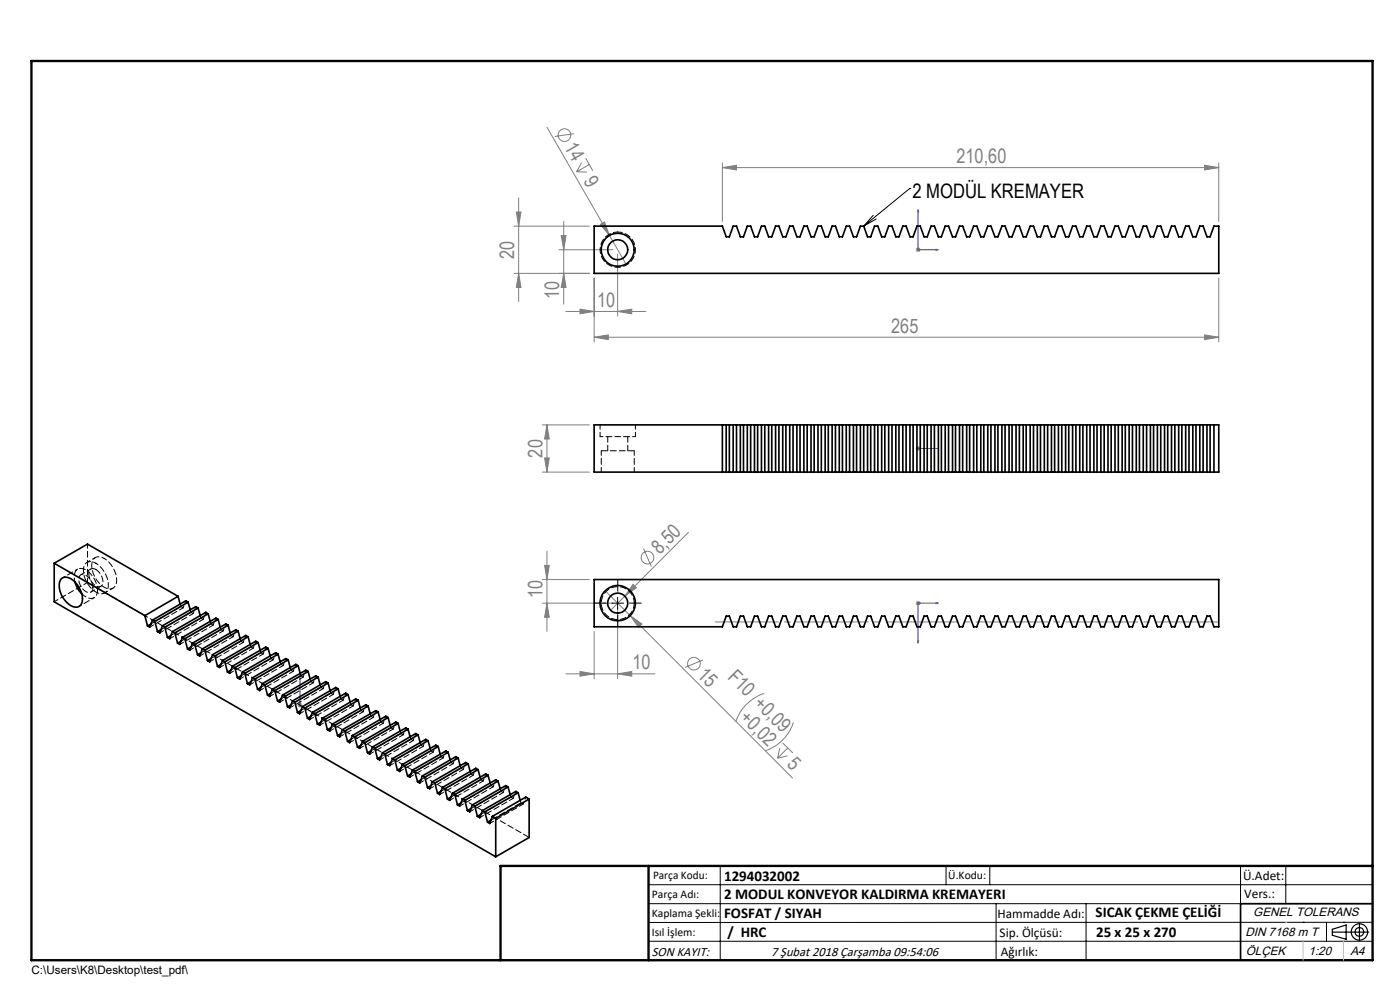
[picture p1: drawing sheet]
<svg xmlns="http://www.w3.org/2000/svg" width="297mm" height="210mm" viewBox="0 0 297 210" stroke-linecap="round" stroke-linejoin="round" font-family="sans-serif">
<g fill="none" stroke="#808080" stroke-width=".21">
<path d="M116 27l16.8 29M121.8 28.4l-4.1 .6M122.3 36.4l2.2 .1M123.4 34.5l-1.1 1.9M124.2 33.6l1.6 2.6M125 34.9l-2.7 1.5M153.2 35.6l3-.5v.9zM153.2 34.6v12.4M153.2 35.6h105.4M255.6 35.1l3 .5-3 .4zM258.6 34.6v12.4M109 48h16"/>
<path d="M109.5 45h1l-.5 3zM110 58l.5 3h-1zM110 42v22M118.6 53h11.4M119.1 50h1l-.5 3zM119.6 58l.5 3h-1zM119.6 47v17.5M125 58h-16M126 59v13.5M127.4 47.6l.8-.5 1.1 2.8zM131 54v13.1M194.3 53h1"/>
<path d="M194.4 52.6l.8 .7M194.8 52.5v1M195.2 52.6l-.8 .7M258.6 59v13.5M120.1 66.1h16.9M123 65.6l3 .5-3 .5zM126 71.5l3-.5v1zM126 71.5h132.6M131 66.1l3-.5v1zM255.6 71l3 .5-3 .5zM115 90.1h10M115.5 97.1h1l-.5 3z"/>
<path d="M116 90.1l.5 3h-1zM116 90.1v10M194.3 95.1h1M194.4 94.8l.8 .7M194.8 94.6v1M195.2 94.8l-.8 .7M115 100.1h10M115.5 119.9h1l-.5 3zM116 116.9v17M136.5 116.4l1.7 3.8M146.1 112.9l-16.6 16.6M115 127.9h15"/>
<path d="M115 122.9h10M116 127.9l.5 3h-1zM126 133.9v10.1M128.4 125.3l39.7 39.8M131 128.9v15.1M133.7 130.6l2.5 1.8-.7 .7zM134.3 124l.7 .7-2.5 1.8zM149.1 140l-3.8 1.6M194.3 127.9h1M194.4 127.6l.8 .7M194.8 127.5v.9M195.2 127.6l-.8 .7"/>
<path d="M63.1 149.6h1M63.3 149.3l.7 .7M63.6 149.1v1M64 149.3l-.7 .7M120.1 142.9h18.9M123 142.4l3 .5-3 .5zM131 142.9l3-.5v1zM162.1 147.1a9.4 9.4 0 0 0-6 6M165.4 158.7l-.4 2.1M166 157.6l2.2 2.1M167.1 158.7l-2.1 2.1M168.3 153.3a9.5 9.5 0 0 1-6 6"/>
<path d="M167.1 160.3l-2.1 .5"/>
<circle cx="119.7" cy="28.7" r="1.34"/>
<circle cx="137.4" cy="118.3" r="1.34"/>
<circle cx="147.2" cy="140.8" r="1.35"/>
</g>
<g fill="none" stroke="#000" stroke-width=".25">
<path d="M282.6 197.7h7.8M282.6 197.1l3-.9v3l-3-.8zM288.4 195.8v3.8M106.2 203.7h185"/>
<circle cx="288.4" cy="197.7" r="1.74"/>
<circle cx="288.4" cy="197.7" r=".93"/>
</g>
<g fill="none" stroke="#00f" stroke-width=".21">
<path d="M194.8 44.5v8.5h4.2M194.8 44.5l.1 .4h-.2zM198.6 52.9l.4 .1-.4 .1zM194.7 95.1h.2zM194.8 95.1h.1M194.8 95.1h4.2M199 95.1h-.4h.4M194.7 136h.2l-.1 .4zM198.6 127.8l.4 .1-.4 .1zM199 127.9h-4.2v8.5M63.6 142.7l.1 .4-.1-.1zM63.6 142.7v6.9l3 1.7"/>
<path d="M66.3 151.1l.3 .2-.3-.1z"/>
</g>
<g fill="none" stroke="#000" stroke-width=".21">
<path d="M193 40h.1M193 40l-9.8 8M185.2 45.7l-2 2.3M185.9 46.5l-2.7 1.5M129.8 127.9h2.5M131 126.7v2.5M137.6 187.7h153.6M137.6 191.7h153.6M137.6 199.7h153.6M152.8 183.7v20M200.7 183.7v4M210 183.7v4"/>
<path d="M211.3 191.7v12M230.4 191.7v12M263.2 183.7v20M272.8 183.7v8M276.4 195.6h.1M281.4 195.6v4.1M285 195.6h.1M291.2 195.6l-153.6 .1"/>
</g>
<path d="M291.2 191.7h-28v12" fill="none" stroke="#000" stroke-width=".35"/>
<path d="M6.7 12.9h284.5v190.8h-284.5zM137.6 183.7v20M291.2 183.7h-185v20" fill="none" stroke="#000" stroke-width=".5"/>
<path d="M276.4 199.7v4M285 199.7v4" fill="none" stroke="#c0c0c0" stroke-width=".21"/>
<path d="M272.8 195.6h.1" fill="none" stroke="#c0c0c0" stroke-width=".25"/>
<path d="M128.6 127.9h-2.5M131.1 125.4v-2.5M131.1 130.4v2.5M133.6 127.9h2.5" fill="none" stroke="#000" stroke-width=".21" stroke-dasharray="15.2 1.3 1.3 1.3"/>
<path d="M258.6 131.9h-106.9" fill="none" stroke="#808080" stroke-width=".21" stroke-dasharray="15.2 1.3 1.3 1.3" stroke-dashoffset="1.8"/>
<g fill="#00f">
<path d="M198.6 52.9l.4 .1-.4 .1zM194.8 44.5l.1 .4h-.2z"/>
<path d="M66.3 151.1l.3 .2-.3-.1zM63.6 142.7l.1 .4-.1-.1zM198.6 95.1h.4zM194.7 95.1h.2z"/>
<path d="M198.6 127.8v.2l.4-.1zM194.7 136l.1 .4 .1-.4z"/>
</g>
<g fill="#808080">
<path d="M127.4 47.6l.8-.5 1.1 2.8z"/>
<path d="M134.3 124l.7 .7-2.5 1.8z"/>
<path d="M133.7 130.6l2.5 1.8-.7 .7z"/>
<path d="M255.6 71l3 .5-3 .5zM126 71.5l3-.5v1zM255.6 35.1l3 .5-3 .4zM153.2 35.6l3-.5v.9zM131 66.1l3-.5v1zM123 65.6l3 .5-3 .5z"/>
<path d="M123 142.4l3 .5-3 .5zM131 142.9l3-.5v1z"/>
<path d="M110 58l.5 3h-1zM109.5 45h1l-.5 3zM115.5 97.1h1l-.5 3zM116 90.1l.5 3h-1zM116 127.9l.5 3h-1zM115.5 119.9h1l-.5 3z"/>
<path d="M119.1 50h1l-.5 3zM119.6 58l.5 3h-1z"/>
</g>
<g fill="none" stroke="#000" stroke-width=".35">
<path d="M126 48h27.2l.9 2.2h.6l.8-2.2h.7l.9 2.2h.6l.8-2.2h.7l.9 2.2h.6l.8-2.2h.7l.9 2.2h.6l.8-2.2h.7l.9 2.2h.6l.8-2.2h.7l.9 2.2h.6l.8-2.2h.7l.8 2.2h.7l.8-2.2h.7l.8 2.2h.7l.8-2.2h.7l.8 2.2h.7l.8-2.2h.7l.8 2.2h.7l.8-2.2h.7l.8 2.2h.7l.8-2.2h.7l.8 2.2h.7l.8-2.2h.7l.8 2.2h.7l.8-2.2h.7l.8 2.2h.7l.8-2.2h.7l.8 2.2h.7l.8-2.2h.7l.9 2.2h.6l.8-2.2h.7l.9 2.2h.6l.9-2.2h.6l.9 2.2h.6l.9-2.2h.6l.9 2.2h.6l.8-2.2h.7l.9 2.2h.6l.8-2.2h.7l.9 2.2h.6l.8-2.2h.8l.8 2.2h.6l.8-2.2h.8l.8 2.2h.6l.8-2.2h.7l.9 2.2h.6l.8-2.2h.7l.9 2.2h.6l.8-2.2h.7l.9 2.2h.6l.8-2.2h.7l.9 2.2h.6l.8-2.2h.7l.9 2.2h.6l.8-2.2h.7l.9 2.2h.6l.8-2.2h.7l.9 2.2h.6l.8-2.2h.7l.9 2.2h.6l.8-2.2h.7l.9 2.2h.6l.8-2.2h.7l.8 2.2h.7l.8-2.2h.7l.8 2.2h.7l.8-2.2h.7l.8 2.2h.7l.8-2.2h1.1v10h-132.6zM126 90.1h132.6v10h-132.6zM153.2 90.1v10M154.1 90.1v10M154.7 90.1v10M155.5 90.1v10M156.2 90.1v10M157.1 90.1v10M157.7 90.1v10M158.5 90.1v10M159.2 90.1v10M160.1 90.1v10"/>
<path d="M160.7 90.1v10M161.5 90.1v10M162.2 90.1v10M163.1 90.1v10M163.7 90.1v10M164.5 90.1v10M165.2 90.1v10M166.1 90.1v10M166.7 90.1v10M167.5 90.1v10M168.2 90.1v10M169.1 90.1v10"/>
<path d="M169.7 90.1v10M170.5 90.1v10M171.2 90.1v10M172 90.1v10M172.7 90.1v10M173.5 90.1v10M174.2 90.1v10M175 90.1v10M175.7 90.1v10M176.5 90.1v10M177.2 90.1v10M178 90.1v10"/>
<path d="M178.7 90.1v10M179.5 90.1v10M180.2 90.1v10M181 90.1v10M181.7 90.1v10M182.5 90.1v10M183.2 90.1v10M184 90.1v10M184.7 90.1v10M185.5 90.1v10M186.2 90.1v10M187 90.1v10"/>
<path d="M187.7 90.1v10M188.5 90.1v10M189.2 90.1v10M190 90.1v10M190.7 90.1v10M191.5 90.1v10M192.2 90.1v10M193 90.1v10M193.7 90.1v10M194.5 90.1v10M195.2 90.1v10M196 90.1v10"/>
<path d="M196.7 90.1v10M197.5 90.1v10M198.2 90.1v10M199.1 90.1v10M199.7 90.1v10M200.5 90.1v10M201.2 90.1v10M202.1 90.1v10M202.7 90.1v10M203.6 90.1v10M204.2 90.1v10M205.1 90.1v10"/>
<path d="M205.7 90.1v10M206.6 90.1v10M207.2 90.1v10M208.1 90.1v10M208.7 90.1v10M209.6 90.1v10M210.2 90.1v10M211.1 90.1v10M211.7 90.1v10M212.5 90.1v10M213.2 90.1v10M214.1 90.1v10"/>
<path d="M214.7 90.1v10M215.5 90.1v10M216.3 90.1v10M217.1 90.1v10M217.7 90.1v10M218.5 90.1v10M219.3 90.1v10M220.1 90.1v10M220.7 90.1v10M221.5 90.1v10M222.3 90.1v10M223.1 90.1v10"/>
<path d="M223.7 90.1v10M224.5 90.1v10M225.2 90.1v10M226.1 90.1v10M226.7 90.1v10M227.5 90.1v10M228.2 90.1v10M229.1 90.1v10M229.7 90.1v10M230.5 90.1v10M231.2 90.1v10M232.1 90.1v10"/>
<path d="M232.7 90.1v10M233.5 90.1v10M234.2 90.1v10M235.1 90.1v10M235.7 90.1v10M236.5 90.1v10M237.2 90.1v10M238.1 90.1v10M238.7 90.1v10M239.5 90.1v10M240.2 90.1v10M241.1 90.1v10"/>
<path d="M241.7 90.1v10M242.5 90.1v10M243.2 90.1v10M244.1 90.1v10M244.7 90.1v10M245.5 90.1v10M246.2 90.1v10M247.1 90.1v10M247.7 90.1v10M248.5 90.1v10M249.2 90.1v10M250 90.1v10"/>
<path d="M250.7 90.1v10M251.5 90.1v10M252.2 90.1v10M253 90.1v10M253.7 90.1v10M254.5 90.1v10M255.2 90.1v10M256 90.1v10M256.7 90.1v10M257.5 90.1v10M11.5 119.5l19.2 11.1M11.5 119.5v8.2l93.7 54"/>
<path d="M11.5 119.5l7.1-4.1 19.2 11.1M12.9 122.8a1.86 1.86 0 0 1 2.6 .3 5.1 5.1 0 0 1 1.8 4.9 1.46 1.46 0 0 1-2.3 .5 4.9 4.9 0 0 1-2.3-5.3zM15.9 123.4v.1a5.6 5.6 0 0 0 1.4 2.5M30.7 130.6l.6 2.2M32 132.4l-.7 .4M32.3 131.5l-.5 1.5-.5-.2M32.3 131.5l.5 .3M32.8 131.8l.6 2.2M34.1 133.6l-.7 .4M34.5 132.7l-.6 1.6-.5-.3M34.5 132.7l.5 .4M35 133.1l.5 2.1"/>
<path d="M36.3 134.8l-.8 .4M36.6 134l-.6 1.5-.5-.3M36.6 134l.5 .3M37.1 134.3l.6 2.1M37.8 126.5l-7.1 4.1M37.8 126.5l.4 1.7M38.4 136l-.7 .4M38.7 135.2l.5 .3M38.7 135.2l-.6 1.5-.4-.3M39.2 135.5l.6 2.2M39.9 127.7l-.5-.2-7.1 4M39.9 127.7l-7.1 4.1"/>
<path d="M39.9 127.7l.5 1.7M40.5 137.2l-.7 .5M40.8 136.4l.5 .3M40.8 136.4l-.5 1.5-.5-.2M41.3 136.7l.6 2.2M42 129l-.5-.3-7 4M42 129l-7 4.1M42 129l.5 1.6M42.7 138.5l-.8 .4M42.9 137.6l.5 .3M42.9 137.6l-.5 1.6-.5-.3M43.4 137.9l.6 2.2"/>
<path d="M44.2 130.2l-7.1 4.1M44.2 130.2l.4 1.6M44.2 130.2l-.5-.3-7.1 4.1M44.8 139.7l-.8 .4M45.1 138.9l.5 .3M45.1 138.9l-.6 1.5-.5-.3M45.6 139.2l.5 2.1M46.3 131.4l-7.1 4.1M46.3 131.4l.4 1.6M46.3 131.4l-.5-.3-7.1 4.1M48.4 132.6l-.5-.2-7.1 4M48.4 132.6l-7.1 4.1"/>
<path d="M48.4 132.6l.4 1.7M50.5 133.9l-.5-.3-7.1 4M50.5 133.9l-7.1 4M50.5 133.9l.4 1.6M52.6 135.1l-.5-.3-7 4.1M52.6 135.1l-7 4.1M52.6 135.1l.5 1.6M54.8 136.3l-7.1 4.1M54.8 136.3l.4 1.6M54.8 136.3l-.5-.3-7.1 4.1M56.9 137.5l-.5-.2-7.1 4M56.9 137.5l-7.1 4.1"/>
<path d="M56.9 137.5l.4 1.7M59 138.8l-7.1 4M59 138.8l.4 1.6M59 138.8l-.5-.3-7.1 4M61.1 140l-.5-.3-7 4.1M61.1 140l-7.1 4.1M61.1 140l.5 1.6M126 122.9h132.6v10.1h-1.1l-.8-2.3h-.7l-.8 2.3h-.7l-.8-2.3h-.7l-.8 2.3h-.7l-.8-2.3h-.7l-.8 2.3h-.7l-.8-2.3h-.6l-.9 2.3h-.7l-.8-2.3h-.6l-.9 2.3h-.7l-.8-2.3h-.6l-.9 2.3h-.7l-.8-2.3h-.6l-.9 2.3h-.7l-.8-2.3h-.6l-.9 2.3h-.7l-.8-2.3h-.6l-.9 2.3h-.7l-.8-2.3h-.6l-.9 2.3h-.7l-.8-2.3h-.6l-.9 2.3h-.7l-.8-2.3h-.6l-.8 2.3h-.8l-.8-2.3h-.6l-.8 2.3h-.8l-.8-2.3h-.6l-.8 2.3h-.8l-.8-2.3h-.6l-.9 2.3h-.7l-.8-2.3h-.6l-.9 2.3h-.6l-.9-2.3h-.6l-.9 2.3h-.6l-.9-2.3h-.6l-.9 2.3h-.6l-.9-2.3h-.6l-.9 2.3h-.7l-.8-2.3h-.6l-.9 2.3h-.7l-.8-2.3h-.7l-.8 2.3h-.7l-.8-2.3h-.7l-.8 2.3h-.7l-.8-2.3h-.7l-.8 2.3h-.7l-.8-2.3h-.7l-.8 2.3h-.7l-.8-2.3h-.7l-.8 2.3h-.7l-.8-2.3h-.7l-.8 2.3h-.7l-.8-2.3h-.7l-.8 2.3h-.7l-.8-2.3h-.7l-.8 2.3h-.7l-.8-2.3h-.7l-.8 2.3h-.7l-.8-2.3h-.6l-.9 2.3h-.7l-.8-2.3h-.6l-.9 2.3h-.7l-.8-2.3h-.6l-.9 2.3h-.7l-.8-2.3h-.6l-.9 2.3h-.7l-.8-2.3h-.6l-.9 2.3h-.7l-.8-2.3h-.6l-.9 2.3h-27.2zM46.9 140.9l-.8 .4M47.2 140.1l.5 .3M47.2 140.1l-.6 1.5-.5-.3M47.7 140.4l.6 2.1"/>
<path d="M49 142.1l-.7 .4M49.3 141.3l-.6 1.5-.4-.3M49.3 141.3l.5 .3M49.8 141.6l.6 2.2M51.1 143.4l-.7 .4M51.4 142.5l-.5 1.6-.5-.3M51.4 142.5l.5 .3M51.9 142.8l.6 2.2M53.2 144.6l-.7 .4M53.6 143.8l.4 .3M53.6 143.8l-.6 1.5-.5-.3M54 144.1l.6 2.1"/>
<path d="M55.4 145.8l-.8 .4M55.7 145l.5 .3M55.7 145l-.6 1.5-.5-.3M56.2 145.3l.6 2.2M57.5 147l-.7 .5M57.8 146.2l.5 .3M57.8 146.2l-.6 1.5-.4-.2M58.3 146.5l.6 2.2M59.6 148.3l-.7 .4M59.9 147.5l.5 .2M59.9 147.5l-.6 1.5-.4-.3M60.4 147.7l.6 2.2"/>
<path d="M61.7 149.5l-.7 .4M62.1 148.7l-.6 1.5-.5-.3M62.1 148.7l.4 .3M62.5 149l.6 2.1M63.3 141.2l-.5-.3-7.1 4.1M63.3 141.2l-7.1 4.1M63.3 141.2l.4 1.6M63.9 150.7l-.8 .4M64.2 149.9l-.6 1.5-.5-.3M64.2 149.9l.5 .3M64.7 150.2l.5 2.2M65.4 142.4l-.5-.2-7.1 4"/>
<path d="M65.4 142.4l-7.1 4.1M65.4 142.4l.4 1.7M66 151.9l-.8 .5M66.3 151.1l.5 .3M66.3 151.1l-.6 1.5-.5-.2M66.8 151.4l.5 2.2M67.5 143.6l-7.1 4.1M67.5 143.6l.4 1.7M67.5 143.6l-.5-.2-7.1 4.1M68.1 153.2l-.8 .4M68.4 152.4l.5 .2M68.4 152.4l-.6 1.4-.5-.2"/>
<path d="M68.9 152.6l.6 2.2M69.6 144.9l-.5-.3-7 4.1M69.6 144.9l-7.1 4.1M69.6 144.9l.4 1.6M70.2 154.4l-.7 .4M70.5 153.6l-.5 1.5-.5-.3M70.5 153.6l.5 .3M71 153.9l.6 2.1M71.7 146.1l-.5-.3-7 4.1M71.7 146.1l-7 4.1M71.7 146.1l.5 1.6M72.3 155.6l-.7 .4"/>
<path d="M72.6 154.8l.5 .3M72.6 154.8l-.5 1.5-.5-.3M73.1 155.1l.6 2.2M73.8 147.3l-7 4.1M73.8 147.3l.5 1.7M73.8 147.3l-.5-.3-7 4.1M74.5 156.8l-.8 .5M74.8 156l.4 .3M74.8 156l-.6 1.5-.5-.2M75.2 156.3l.6 2.2M76 148.5l-7.1 4.1M76 148.5l.4 1.7"/>
<path d="M76 148.5l-.5-.2-7.1 4.1M76.6 158.1l-.8 .4M76.9 157.3l.5 .2M76.9 157.3l-.6 1.4-.5-.2M77.4 157.5l.6 2.2M78.1 149.8l-.5-.3-7.1 4.1M78.1 149.8l-7.1 4.1M78.1 149.8l.4 1.6M78.7 159.3l-.7 .4M79 158.5l.5 .2M79 158.5l-.6 1.5-.4-.3M79.5 158.7l.6 2.2"/>
<path d="M80.2 151l-.5-.3-7.1 4.1M80.2 151l-7.1 4.1M80.2 151l.4 1.6M81.1 159.7l.5 .3M81.1 159.7l-.6 1.5-.4-.3M81.6 160l.6 2.2M82.3 152.2l-7.1 4.1M82.3 152.2l.5 1.6M82.3 152.2l-.5-.3-7 4.1M84.5 153.4l-.5-.2-7.1 4.1M84.5 153.4l-7.1 4.1M84.5 153.4l.4 1.7"/>
<path d="M86.6 154.7l-.5-.3-7.1 4.1M86.6 154.7l-7.1 4M86.6 154.7l.4 1.6M88.7 155.9l-.5-.3-7.1 4.1M88.7 155.9l-7.1 4.1M88.7 155.9l.4 1.6M90.8 157.1l-.5-.3-7 4.1M90.8 157.1l-7.1 4.1M90.8 157.1l.5 1.6M93 158.4l-.5-.3-7.1 4.1M93 158.4l-7.1 4M93 158.4l.4 1.6"/>
<path d="M95.1 159.6l-.5-.3-7.1 4.1M95.1 159.6l-7.1 4M95.1 159.6l.4 1.6M80.8 160.5l-.7 .4M82.9 161.7l-.7 .5M83.3 160.9l.4 .3M83.3 160.9l-.6 1.5-.5-.2M83.7 161.2l.6 2.2M85.1 162.9l-.8 .5M85.4 162.2l-.6 1.4-.5-.2M85.4 162.2l.5 .2M85.9 162.4l.6 2.2"/>
<path d="M87.2 164.2l-.7 .4M87.5 163.4l.5 .2M87.5 163.4l-.6 1.5-.4-.3M88 163.6l.6 2.2M89.3 165.4l-.7 .4M89.6 164.6l.5 .3M89.6 164.6l-.6 1.5-.4-.3M90.1 164.9l.6 2.2M91.4 166.6l-.7 .5M91.7 165.8l-.5 1.5-.5-.2M91.7 165.8l.6 .3M92.3 166.1l.5 2.2"/>
<path d="M93.6 167.8l-.8 .5M93.9 167l.5 .3M93.9 167l-.6 1.5-.5-.2M94.4 167.3l.5 2.2M95.7 169.1l-.8 .4M96 168.3l.5 .2M96 168.3l-.6 1.5-.5-.3M96.5 168.5l.5 2.2M97.2 160.8l-7.1 4.1M97.2 160.8l.4 1.6M97.2 160.8l-.5-.3-7.1 4.1M97.8 170.3l-.8 .4"/>
<path d="M98.1 169.5l.5 .3M98.1 169.5l-.6 1.5-.5-.3M98.6 169.8l.6 2.1M99.3 162l-.5-.3-7.1 4.1M99.3 162l-7 4.1M99.3 162l.4 1.6M99.9 171.5l-.7 .4M100.2 170.7l-.5 1.5-.5-.3M100.2 170.7l.5 .3M100.7 171l.6 2.2M101.4 163.3l-.5-.3-7 4M101.4 163.3l-7 4"/>
<path d="M101.4 163.3l.4 1.6M102 172.7l-.7 .5M102.3 171.9l.5 .3M102.3 171.9l-.5 1.6-.5-.3M102.8 172.2l.6 2.2M103.5 164.5l-.5-.3-7 4.1M103.5 164.5l-7 4M103.5 164.5l.5 1.6M104.1 174l-.7 .4M104.5 173.2l.7 .4M104.5 173.2l-.6 1.5-.5-.3M105.2 173.6v8.1"/>
<path d="M105.7 165.7l-7.1 4.1M105.7 165.7l.4 1.6M105.7 165.7l-.5-.3-7.1 4.1M107.8 166.9l-.5-.3-7.1 4.1M107.8 166.9l-7.1 4.1M107.8 166.9l.4 1.6M109.9 168.2l-7.1 4M109.9 168.2l.4 1.6M109.9 168.2l-.5-.3-7.1 4M112.3 169.5l-7.1 4.1M112.3 169.5l-.8-.4-7 4.1M112.3 169.5v8.2l-7.1 4"/>
<circle cx="131" cy="53" r="3.5"/>
<circle cx="131.1" cy="53" r="2.12"/>
<circle cx="131" cy="127.9" r="3.7"/>
<circle cx="131" cy="127.9" r="2.12"/>
</g>
<path d="M131.1 49.2a3.8 3.8 0 0 1 3.3 5.4 3.8 3.8 0 0 1-6.3 .6 3.8 3.8 0 0 1 2.2-5.9l.8-.1M127.3 90.1v2.5M127.6 95.6v4.5M134.8 92.6v-2.5M134.6 100.1v-4.5" fill="none" stroke="#000" stroke-width=".21" stroke-dasharray="1.3 .6" stroke-dashoffset=".3"/>
<g fill="none" stroke="#000" stroke-width=".21" stroke-dasharray="1.3 .6">
<path d="M134.6 95.6h-7M38.2 128.1l.2 .6M38.4 128.7l.5 .2M40.4 129.3l.1 .6M40.5 129.9l.5 .3M42.5 130.6l.1 .5M42.6 131.1l.5 .3M44.6 131.8l.1 .5M44.7 132.3l.5 .3M46.7 133l.2 .6M46.9 133.6l.4 .2M48.8 134.2l.2 .6"/>
<path d="M49 134.8l.5 .3M51 135.5l.1 .5M51.1 136l.5 .3M53.1 136.7l.1 .5M53.2 137.2l.5 .3M55.2 137.9l.2 .6M55.4 138.5l.4 .2M57.3 139.1l.2 .6M57.5 139.7l.4 .3M59.5 140.4l.1 .5M59.6 140.9l.5 .3M61.6 141.6l.1 .5"/>
<path d="M61.7 142.1l.5 .3M63.7 142.8l.1 .6M63.8 143.4l.5 .2M65.8 144l.2 .6M66 144.6l.4 .3M67.9 145.3l.2 .5M68.1 145.8l.5 .3M70.1 146.5l.1 .5M70.2 147l.5 .3M72.2 147.7l.1 .6M72.3 148.3l.5 .2M74.3 148.9l.1 .6"/>
<path d="M74.4 149.5l.5 .3M76.4 150.2l.2 .5M76.6 150.7l.4 .3M78.5 151.4l.2 .5M78.7 151.9l.5 .3M80.7 152.6l.1 .6M80.8 153.2l.5 .2M82.8 153.8l.1 .6M82.9 154.4l.5 .3M84.9 155.1l.2 .5M85.1 155.6l.4 .3M87 156.3l.2 .5"/>
<path d="M87.2 156.8l.4 .3M89.2 157.5l.1 .6M89.3 158.1l.5 .2M91.3 158.7l.1 .6M91.4 159.3l.5 .3M93.4 160l.1 .5M93.5 160.5l.5 .3M95.5 161.2l.2 .5M95.7 161.7l.4 .3M97.6 162.4l.2 .6M97.8 163l.4 .2M99.8 163.6l.1 .6"/>
<path d="M99.9 164.2l.5 .2M101.9 164.9l.1 .5M102 165.4l.5 .3M104 166.1l.1 .5M104.1 166.6l.5 .3M106.1 167.3l.2 .6M106.3 167.9l.4 .2M108.2 168.5l.2 .6M108.4 169.1l.5 .2M110.4 169.8l.1 .5M110.5 170.3l.5 .3"/>
</g>
<g fill="none" stroke="#000" stroke-width=".21" stroke-dasharray="1.3 .6" stroke-dashoffset="-.2">
<path d="M38.4 128.7l-6.4 3.6M40.5 129.9l-6.3 3.6M42.6 131.1l-6.3 3.7M44.7 132.3l-6.3 3.7M46.9 133.6l-6.4 3.6M49 134.8l-6.3 3.6M51.1 136l-6.3 3.7M53.2 137.2l-6.3 3.7M55.4 138.5l-6.4 3.6M57.5 139.7l-6.4 3.6M59.6 140.9l-6.3 3.7M61.7 142.1l-6.3 3.7"/>
<path d="M63.8 143.4l-6.3 3.6M66 144.6l-6.4 3.6M68.1 145.8l-6.4 3.7M70.2 147l-6.3 3.7M72.3 148.3l-6.3 3.6M74.4 149.5l-6.3 3.6M76.6 150.7l-6.4 3.7M78.7 151.9l-6.3 3.7M80.8 153.2l-6.3 3.6M82.9 154.4l-6.3 3.6M85.1 155.6l-6.4 3.7M87.2 156.8l-6.4 3.7"/>
<path d="M89.3 158.1l-6.3 3.6M91.4 159.3l-6.3 3.6M93.5 160.5l-6.3 3.7M95.7 161.7l-6.4 3.7M97.8 163l-6.4 3.6M99.9 164.2l-6.3 3.6M102 165.4l-6.3 3.7M104.1 166.6l-6.3 3.7M106.3 167.9l-6.4 3.6M108.4 169.1l-6.3 3.6M110.5 170.3l-6.3 3.7"/>
</g>
<g fill="none" stroke="#000" stroke-width=".21" stroke-dasharray="1.3 .6" stroke-dashoffset=".4">
<path d="M18.6 115.4v8.2M18.6 123.6l-7.1 4M19.3 120.7l-2.1 1.2M19.3 125.6l2.1-1.2M20.7 125.2a5 5 0 0 0-3.4-4.6 1.47 1.47 0 0 0-1.6 1.7l.2 1.1M38.9 128.9l-7.1 4.1M41 130.2l-7.1 4M43.1 131.4l-7.1 4.1M45.2 132.6l-7.1 4.1M47.3 133.8l-7 4.1M49.5 135.1l-7.1 4M51.6 136.3l-7.1 4.1"/>
<path d="M53.7 137.5l-7.1 4.1M55.8 138.7l-7 4.1M57.9 140l-7 4M60.1 141.2l-7.1 4.1M62.2 142.4l-7.1 4.1M64.3 143.6l-7.1 4.1M66.4 144.9l-7 4M68.6 146.1l-7.1 4.1M70.7 147.3l-7.1 4.1M72.8 148.5l-7.1 4.1M74.9 149.8l-7.1 4M77 151l-7 4.1"/>
<path d="M79.2 152.2l-7.1 4.1M81.3 153.4l-7.1 4.1M83.4 154.7l-7.1 4M85.5 155.9l-7.1 4.1M87.6 157.1l-7 4.1M89.8 158.3l-7.1 4.1M91.9 159.6l-7.1 4M94 160.8l-7.1 4.1M96.1 162l-7 4.1M98.2 163.2l-7 4.1M100.4 164.4l-7.1 4.1M102.5 165.7l-7.1 4.1"/>
<path d="M104.6 166.9l-7.1 4.1M106.7 168.1l-7 4.1M108.9 169.3l-7.1 4.1M111 170.6l-7.1 4.1"/>
</g>
<path d="M112.3 177.6l-93.7-54" fill="none" stroke="#000" stroke-width=".21" stroke-dasharray="1.3 .6" stroke-dashoffset="-.1"/>
<g fill="none" stroke="#000" stroke-width=".21" stroke-dasharray="1.3 .6" stroke-dashoffset=".8">
<path d="M38.9 128.9l.5-1.5M41 130.2l.6-1.5M43.1 131.4l.6-1.5M45.2 132.6l.6-1.5M47.3 133.8l.6-1.5M49.5 135.1l.5-1.5M51.6 136.3l.6-1.5M53.7 137.5l.6-1.5M55.8 138.7l.6-1.5M57.9 140l.6-1.5M60.1 141.2l.5-1.5M62.2 142.4l.6-1.5"/>
<path d="M64.3 143.6l.6-1.5M66.4 144.9l.6-1.5M68.6 146.1l.5-1.5M70.7 147.3l.6-1.5M72.8 148.5l.6-1.5M74.9 149.8l.6-1.5M77 151l.6-1.5M79.2 152.2l.5-1.5M81.3 153.4l.6-1.5M83.4 154.7l.6-1.6M85.5 155.9l.6-1.5M87.6 157.1l.6-1.5"/>
<path d="M89.8 158.3l.5-1.5M91.9 159.6l.6-1.6M94 160.8l.6-1.5M96.1 162l.6-1.5M98.2 163.2l.6-1.5M100.4 164.4l.5-1.5M102.5 165.7l.6-1.5M104.6 166.9l.6-1.5M106.7 168.1l.6-1.5M108.9 169.3l.5-1.5M111 170.6l.6-1.5"/>
</g>
<path d="M17.4 125.9a2.11 2.11 0 0 0 2.9 .6l.2-.3 .2-1" fill="none" stroke="#000" stroke-width=".21" stroke-dasharray="1.3 .6" stroke-dashoffset=".2"/>
<path d="M128.9 92.6v3M133.2 95.6v-3M19.7 124.6a2.97 2.97 0 0 0-2.1-2.8 1.15 1.15 0 0 0-.8 1.8l.5 .9a1.73 1.73 0 0 0 2 1.1l.4-.6v-.4M20.3 120.8a.97 .97 0 0 0-1.2 0 .97 .97 0 0 0-.2 1.2 2.65 2.65 0 0 0 2.3 2.4 1.46 1.46 0 0 0 .4-2.1l-.5-.9-.8-.6M134.6 127.9a3.5 3.5 0 0 1-5.1 3.2 3.5 3.5 0 0 1-.6-5.9 3.5 3.5 0 0 1 5.6 2l.1 .7" fill="none" stroke="#000" stroke-width=".21" stroke-dasharray="1.3 .6" stroke-dashoffset=".1"/>
<path d="M127.3 92.6h3.8M131.1 92.6h3.7M20.3 119.5a5.4 5.4 0 0 1 2.5 5.5 1.62 1.62 0 0 1-2.7 .4 5.2 5.2 0 0 1-2.2-5.5 1.58 1.58 0 0 1 2.4-.4M22.1 118.5a5.4 5.4 0 0 1 2.5 5.5 1.62 1.62 0 0 1-2.7 .4 5.2 5.2 0 0 1-2.2-5.6 1.58 1.58 0 0 1 2.4-.3M16.5 120.7l-3.2 1.9M16.8 128.6l3.2-1.8" fill="none" stroke="#000" stroke-width=".21" stroke-dasharray="1.3 .6" stroke-dashoffset=".7"/>
<path d="M20.2 118.3l-1.7 1M22.2 125.8l1.8-1" fill="none" stroke="#000" stroke-width=".21" stroke-dasharray="1.3 .6" stroke-dashoffset=".6"/>
<g font-size="4.2" fill="#808080">
<text x="119.6" y="31.3" transform="rotate(60 119.6 31.3)">14</text>
<text x="202.9" y="34.6">210,60</text>
<text x="123.7" y="38.4" transform="rotate(60 123.7 38.4)">9</text>
<text x="109.1" y="54.9" transform="rotate(-90 109.1 54.9)">20</text>
<text x="118.6" y="63.5" transform="rotate(-90 118.6 63.5)">10</text>
<text x="126.7" y="65.1">10</text>
<text x="189.1" y="70.6">265</text>
<text x="115.1" y="97" transform="rotate(-90 115.1 97)">20</text>
<text x="140" y="117.7" transform="rotate(-45 140 117.7)">8,50</text>
<text x="115.1" y="126.8" transform="rotate(-90 115.1 126.8)">10</text>
<text x="134.2" y="142">10</text>
<text x="147.8" y="143.4" transform="rotate(45 147.8 143.4)">15</text>
<text x="154.2" y="143.8" transform="rotate(45 154.2 143.8)">F10 +0,09</text>
<text x="156.8" y="152.4" transform="rotate(45 156.8 152.4)">+0,02</text>
<text x="166.8" y="162.3" transform="rotate(45 166.8 162.3)">5</text>
</g>
<text font-size="4.2" x="193.6" y="42">2 MODÜL KREMAYER</text>
<g font-size="3.2">
<text x="153.6" y="190.8">2 MODUL KONVEYOR KALDIRMA KREMAYERI</text>
<text x="153.6" y="186.8">1294032002</text>
<text x="153.6" y="194.8">FOSFAT / SIYAH</text>
<text x="232.4" y="194.5">SICAK ÇEKME ÇELİĞİ</text>
<text x="154.3" y="198.8">/ HRC</text>
<text x="232.5" y="198.8">25 x 25 x 270</text>
</g>
<g font-size="2.8">
<text x="263.7" y="186.7">Ü.Adet:</text>
<text x="263.9" y="190.5">Vers.:</text>
<text x="211.6" y="194.8">Hammadde Adı:</text>
<text x="138.3" y="202.8">SON KAYIT:</text>
<text x="163.6" y="202.8">7 Şubat 2018 Çarşamba 09:54:06</text>
<text x="212.1" y="198.7">Sip. Ölçüsü:</text>
<text x="212.3" y="202.7">Ağırlık:</text>
</g>
<g font-size="2.6">
<text x="265.9" y="194.4">GENEL TOLERANS</text>
<text x="264.2" y="198.5">DIN 7168 m T</text>
<text x="264.3" y="202.6">ÖLÇEK</text>
<text x="277.6" y="202.6">1:20</text>
<text x="286.5" y="202.6">A4</text>
</g>
<g font-size="2.5">
<text x="138.3" y="190.5">Parça Adı:</text>
<text x="138.5" y="186.5">Parça Kodu:</text>
<text x="201.2" y="186.5">Ü.Kodu:</text>
<text x="138.3" y="194.5">Kaplama Şekli:</text>
<text x="138.3" y="198.6">Isıl İşlem:</text>
<text x="6.7" y="206.7">C:\Users\K8\Desktop\test_pdf\</text>
</g>
</svg>
